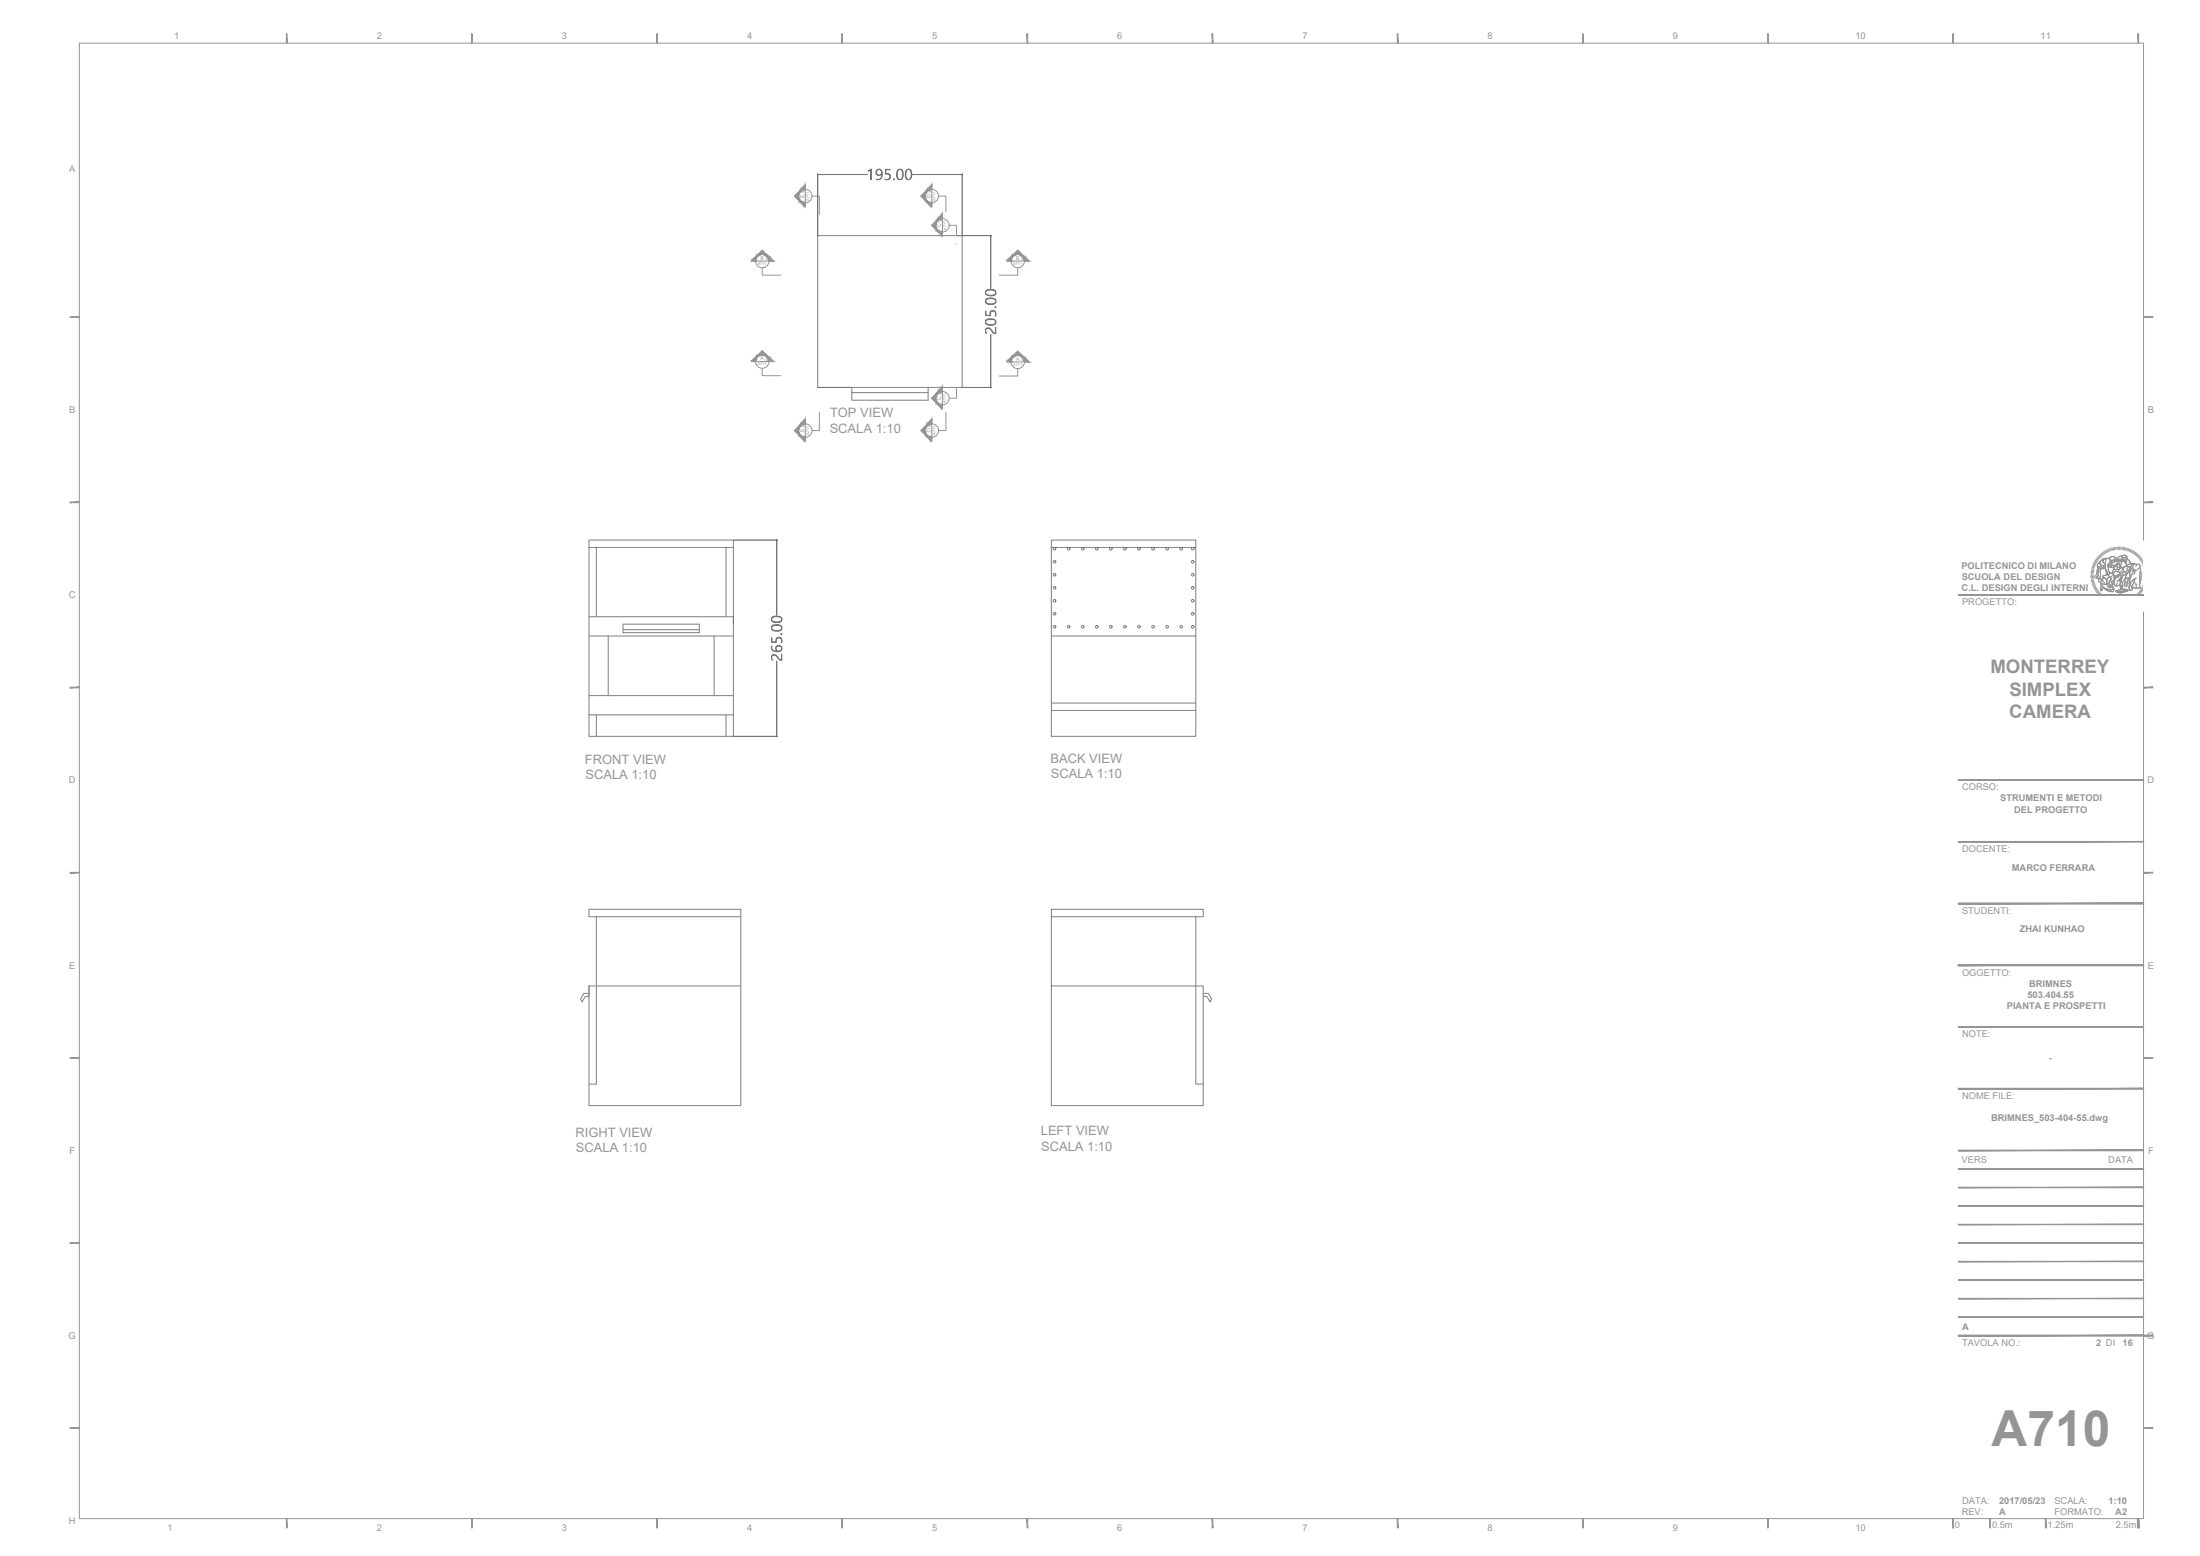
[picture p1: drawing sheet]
<svg xmlns="http://www.w3.org/2000/svg" width="594mm" height="420mm" viewBox="0 0 594 420" stroke-linecap="round" stroke-linejoin="round" font-family="sans-serif">
<!-- layer: A-ELEV-MBE -->
<g fill="none" stroke="#7f7f7f" stroke-width=".27">
<path d="M220.8 63.6h39v41h-39zM258.3 63.6h1.5M220.8 104.6h9.2v1.4h20.6M250.6 104.6v3.5h-20.6v-2.1M159 145.8h39v53h-39zM159 147.8h39M161 147.8v18.7M196 147.8v18.7M283.9 145.8h39v53h-39zM283.9 147.8h.2M284.8 147.8h-.9h39M159 166.5h39v2"/>
<path d="M159 171.7h39M164.2 171.7v16.1M168.2 168.5h20.6v2.3h-20.6zM168.2 170h20.6M192.8 171.7v16.1M283.9 171.7h39M159 193h39M159 187.8h39M161 193v5.8M196 193v5.8M283.9 189.8h39M283.9 191.8h39"/>
<path d="M161 247.5v45.2h-2M200 247.5h-41v-2h41v53h-41v-32.3M283.9 247.5h41v-2h-41v53h41v-32.3h-41M322.9 247.5v45.2h2M159 266.2v2.8h-1l-.8 1.5-.4-.8 .8-1.5h1.4M159 266.2h41M324.9 268.2h1.4l.9 1.5-.4 .8-.9-1.5h-1"/>
<circle cx="284.8" cy="151.7" r=".35"/>
<circle cx="284.8" cy="155.2" r=".35"/>
<circle cx="284.8" cy="148.2" r=".35"/>
<circle cx="284.8" cy="158.7" r=".35"/>
<circle cx="288.6" cy="148.2" r=".35"/>
<circle cx="292.4" cy="148.2" r=".35"/>
<circle cx="296.2" cy="148.2" r=".35"/>
<circle cx="300" cy="148.2" r=".35"/>
<circle cx="303.8" cy="148.2" r=".35"/>
<circle cx="307.6" cy="148.2" r=".35"/>
<circle cx="311.4" cy="148.2" r=".35"/>
<circle cx="315.2" cy="148.2" r=".35"/>
<circle cx="319" cy="148.2" r=".35"/>
<circle cx="322.1" cy="155.2" r=".35"/>
<circle cx="322.1" cy="148.2" r=".35"/>
<circle cx="322.1" cy="151.7" r=".35"/>
<circle cx="322.1" cy="158.7" r=".35"/>
<circle cx="284.8" cy="162.2" r=".35"/>
<circle cx="284.8" cy="165.7" r=".35"/>
<circle cx="284.8" cy="169.2" r=".35"/>
<circle cx="288.6" cy="169.2" r=".35"/>
<circle cx="292.4" cy="169.2" r=".35"/>
<circle cx="296.2" cy="169.2" r=".35"/>
<circle cx="300" cy="169.2" r=".35"/>
<circle cx="303.8" cy="169.2" r=".35"/>
<circle cx="307.6" cy="169.2" r=".35"/>
<circle cx="311.4" cy="169.2" r=".35"/>
<circle cx="315.2" cy="169.2" r=".35"/>
<circle cx="319" cy="169.2" r=".35"/>
<circle cx="322.1" cy="162.2" r=".35"/>
<circle cx="322.1" cy="165.7" r=".35"/>
<circle cx="322.1" cy="169.2" r=".35"/>
</g>
<!-- layer: A-ANNO-SYMB -->
<g fill="#959595" stroke="#959595" stroke-width=".27">
<path d="M248.7 53l1.1-1.1v2.2z"/>
<path d="M248.7 116.3l1.1-1.1v2.2z"/>
<path d="M274.8 94.8l1.1 1.1h-2.2z"/>
<path d="M205.8 94.7l1.1 1.1h-2.2z"/>
<path d="M274.8 67.6l1.1 1.1h-2.2z"/>
<path d="M205.8 67.6l1.1 1.1h-2.2z"/>
<path d="M214.5 53l1.1-1.1v2.2z"/>
<path d="M214.5 116.3l1.1-1.1v2.2z"/>
<path d="M251.6 60.8l1.1-1.1v2.3z"/>
<path d="M251.6 107.5l1.1-1.1v2.2z"/>
<path d="M249.8 51.9v.9zM249.8 51.8v1z"/>
<path d="M249.8 53.1v1zM249.8 53.4v.7z"/>
<path d="M249.8 51.8v.8zM249.9 51.7l-.1 .9z"/>
<path d="M249.8 53.4v.7zM249.9 53.6v.6z"/>
<path d="M250 51.6l-.1 .7zM250 51.6l-.1 .7z"/>
<path d="M249.9 53.6v.6zM250 53.9v.4z"/>
<path d="M250 51.6v.5l.2-.6zM250.2 51.5l-.2 .6z"/>
<path d="M250 53.9v.4l.2-.2zM250.2 54.1v.4l-.2-.2z"/>
<path d="M250.2 51.5v.3l.2-.5zM250.4 51.3l-.2 .5z"/>
<path d="M250.2 54.1v.4l.2-.2zM250.2 54.5l.2-.2v.3z"/>
<path d="M250.4 51.3v.3l.2-.5zM250.6 51.1v.4l-.2 .1z"/>
<path d="M250.4 54.3v.3l.2-.1zM250.4 54.6l.2-.1v.4z"/>
<path d="M250.6 51.1v.4l.2-.7zM250.8 50.8v.5l-.2 .2z"/>
<path d="M250.6 54.5v.4l.2-.3zM250.8 54.6v.5l-.2-.2z"/>
<path d="M250.8 50.8v.5l.3-.7zM251.1 50.6v.6l-.3 .1z"/>
<path d="M250.8 54.6v.5l.3-.4zM251.1 54.7v.6l-.3-.2z"/>
<path d="M251.1 50.6v.6l.2-.9zM251.3 50.3v.9h-.2z"/>
<path d="M251.1 54.7v.6l.2-.5zM251.3 54.8v.8l-.2-.3z"/>
<path d="M251.3 50.3v.9l.3-1.1zM251.6 50.1v1.1h-.3z"/>
<path d="M251.3 54.8v.8l.3-.8zM251.6 54.8v1.1l-.3-.3z"/>
<path d="M249.8 115.2v.9zM249.8 115.1v1z"/>
<path d="M249.8 116.4v1zM249.8 116.7v.7z"/>
<path d="M249.9 115l-.1 .9zM249.9 115l-.1 .9z"/>
<path d="M249.8 116.7v.7zM249.9 116.9v.6z"/>
<path d="M249.9 115v.6l.1-.7zM250 114.9l-.1 .7z"/>
<path d="M249.9 116.9v.6zM250 117.2v.4z"/>
<path d="M250 114.9v.5l.2-.6zM250.2 114.8l-.2 .6z"/>
<path d="M250 117.2v.4l.2-.2zM250.2 117.4v.4l-.2-.2z"/>
<path d="M250.2 114.8v.3l.2-.5zM250.4 114.6l-.2 .5z"/>
<path d="M250.2 117.4v.4l.2-.2zM250.2 117.8l.2-.2v.3z"/>
<path d="M250.4 114.6v.3l.2-.5zM250.6 114.4v.4l-.2 .1z"/>
<path d="M250.4 117.6v.3l.2-.1zM250.4 117.9l.2-.1v.4z"/>
<path d="M250.6 114.4v.4l.2-.7zM250.8 114.1v.5l-.2 .2z"/>
<path d="M250.6 117.8v.4l.2-.3zM250.8 117.9v.5l-.2-.2z"/>
<path d="M250.8 114.1v.5l.3-.7zM251.1 113.9v.6l-.3 .1z"/>
<path d="M250.8 117.9v.5l.3-.4zM251.1 118v.6l-.3-.2z"/>
<path d="M251.1 113.9v.6l.2-.9zM251.3 113.6v.9h-.2z"/>
<path d="M251.1 118v.6l.2-.5zM251.3 118.1v.8l-.2-.3z"/>
<path d="M251.3 113.6v.9l.3-1.1zM251.6 113.4v1.1h-.3z"/>
<path d="M251.3 118.1v.8l.3-.8zM251.6 118.1v1.1l-.3-.3z"/>
<path d="M275 95.9l1 .1zM275 95.9l1 .1z"/>
<path d="M273.7 95.9h1zM273.7 96h.7z"/>
<path d="M275.2 96h.9zM275.2 96h.9z"/>
<path d="M273.7 96h.7zM273.7 96h.5z"/>
<path d="M275.5 96l.7 .2zM275.5 96l.7 .2z"/>
<path d="M273.6 96h.6zM273.6 96l.3 .2h-.4z"/>
<path d="M275.7 96.2l.6 .1zM275.7 96.2l.6 .1z"/>
<path d="M273.5 96.2l.2 .1 .2-.1zM273.5 96.2l.2 .1h-.4z"/>
<path d="M275.9 96.3l.6 .2zM275.9 96.3l.6 .2z"/>
<path d="M273.3 96.3l.2 .2 .2-.2zM273.3 96.3l.2 .2h-.4z"/>
<path d="M276.1 96.5l.6 .2zM276.1 96.5l.6 .2h-.4z"/>
<path d="M273.1 96.5l.2 .2 .2-.2zM272.9 96.7l.2-.2 .2 .2z"/>
<path d="M276.3 96.7l.7 .2-.3-.2zM276.3 96.7l.7 .2h-.5z"/>
<path d="M272.9 96.7l.3 .2 .1-.2zM272.9 96.7l.3 .2h-.5z"/>
<path d="M276.5 96.9l.7 .3-.2-.3zM276.5 96.9l.7 .3h-.7z"/>
<path d="M272.7 96.9l.4 .3 .1-.3zM272.7 96.9l.4 .3h-.7z"/>
<path d="M276.5 97.2l1 .3-.3-.3zM276.5 97.2l1 .3h-.9z"/>
<path d="M272.4 97.2l.6 .3 .1-.3zM272.2 97.5l.2-.3 .6 .3z"/>
<path d="M276.6 97.5l1.1 .2-.2-.2zM276.6 97.5l1.1 .2h-1.1z"/>
<path d="M272.2 97.5l.8 .2v-.2zM272.2 97.5l.8 .2h-1.1z"/>
<path d="M206 95.8l1 .1zM206 95.8l1 .1z"/>
<path d="M204.7 95.8h1zM204.7 95.8l.7 .1z"/>
<path d="M206.2 95.9l.9 .1zM206.2 95.9l.9 .1z"/>
<path d="M204.7 95.9h.7zM204.6 96h.6z"/>
<path d="M206.5 96l.7 .1zM206.5 96l.7 .1z"/>
<path d="M204.6 96h.6zM204.6 96l.3 .1h-.4z"/>
<path d="M206.7 96.1l.6 .1zM206.7 96.1l.6 .1z"/>
<path d="M204.5 96.1l.2 .1 .2-.1zM204.5 96.1l.2 .1h-.4z"/>
<path d="M207 96.2l.5 .2zM207 96.2l.5 .2z"/>
<path d="M204.3 96.2l.2 .2 .2-.2zM204.3 96.2l.2 .2h-.4z"/>
<path d="M207.2 96.4l.5 .2zM207.2 96.4l.5 .2h-.4z"/>
<path d="M204.1 96.4l.2 .2 .2-.2zM204.1 96.4l.2 .2h-.4z"/>
<path d="M207.3 96.6l.7 .3-.3-.3zM207.3 96.6l.7 .3h-.5z"/>
<path d="M203.9 96.6l.3 .3 .1-.3zM203.9 96.6l.3 .3h-.5z"/>
<path d="M207.5 96.9l.7 .2-.2-.2zM207.5 96.9l.7 .2h-.6z"/>
<path d="M203.7 96.9l.4 .2 .1-.2zM203.7 96.9l.4 .2h-.6z"/>
<path d="M207.6 97.1l.9 .3-.3-.3zM207.6 97.1l.9 .3h-.9z"/>
<path d="M203.5 97.1l.5 .3 .1-.3zM203.5 97.1l.5 .3h-.8z"/>
<path d="M207.6 97.4l1.1 .2-.2-.2zM207.6 97.4l1.1 .2h-1.1z"/>
<path d="M203.2 97.4l.8 .2v-.2zM203.2 97.4l.8 .2h-1.1z"/>
<path d="M275 68.7h1zM275 68.7h1z"/>
<path d="M273.7 68.7h1zM273.7 68.7h.7z"/>
<path d="M275.2 68.7l.9 .1zM275.2 68.7l.9 .1z"/>
<path d="M273.7 68.7h.7zM273.6 68.8h.6z"/>
<path d="M275.5 68.8l.7 .1zM275.5 68.8l.7 .1z"/>
<path d="M273.6 68.8h.6zM273.6 68.8l.3 .1h-.4z"/>
<path d="M275.7 68.9l.6 .2zM275.7 68.9l.6 .2z"/>
<path d="M273.5 68.9l.2 .2 .2-.2zM273.5 68.9l.2 .2h-.4z"/>
<path d="M275.9 69.1l.6 .2zM275.9 69.1l.6 .2z"/>
<path d="M273.3 69.1l.2 .2 .2-.2zM273.3 69.1l.2 .2h-.4z"/>
<path d="M276.1 69.3l.6 .2zM276.1 69.3l.6 .2h-.4z"/>
<path d="M273.1 69.3l.2 .2 .2-.2zM272.9 69.5l.2-.2 .2 .2z"/>
<path d="M276.3 69.5l.7 .2-.3-.2zM276.3 69.5l.7 .2h-.5z"/>
<path d="M272.9 69.5l.3 .2 .1-.2zM272.9 69.5l.3 .2h-.5z"/>
<path d="M276.5 69.7l.7 .3-.2-.3zM276.5 69.7l.7 .3h-.7z"/>
<path d="M272.7 69.7l.4 .3 .1-.3zM272.7 69.7l.4 .3h-.7z"/>
<path d="M276.5 70l1 .2-.3-.2zM276.5 70l1 .2h-.9z"/>
<path d="M272.4 70l.6 .2 .1-.2zM272.2 70.2l.2-.2 .6 .2z"/>
<path d="M276.6 70.2l1.1 .3-.2-.3zM276.6 70.2l1.1 .3h-1.1z"/>
<path d="M272.2 70.2l.8 .3v-.3zM272.2 70.2l.8 .3h-1.1z"/>
<path d="M206 68.7h1zM206 68.7h1z"/>
<path d="M204.7 68.7h1zM204.7 68.7h.7z"/>
<path d="M206.2 68.7l.9 .1zM206.2 68.7l.9 .1z"/>
<path d="M204.7 68.7h.7zM204.6 68.8h.6z"/>
<path d="M206.5 68.8l.7 .1zM206.5 68.8l.7 .1z"/>
<path d="M204.6 68.8h.6zM204.6 68.8l.3 .1h-.4z"/>
<path d="M206.7 68.9l.6 .2zM206.7 68.9l.6 .2z"/>
<path d="M204.5 68.9l.2 .2 .2-.2zM204.5 68.9l.2 .2h-.4z"/>
<path d="M207 69.1l.5 .2zM207 69.1l.5 .2z"/>
<path d="M204.3 69.1l.2 .2 .2-.2zM204.3 69.1l.2 .2h-.4z"/>
<path d="M207.2 69.3l.5 .2zM207.2 69.3l.5 .2h-.4z"/>
<path d="M204.1 69.3l.2 .2 .2-.2zM204.1 69.3l.2 .2h-.4z"/>
<path d="M207.3 69.5l.7 .2-.3-.2zM207.3 69.5l.7 .2h-.5z"/>
<path d="M203.9 69.5l.3 .2 .1-.2zM203.9 69.5l.3 .2h-.5z"/>
<path d="M207.5 69.7l.7 .3-.2-.3zM207.5 69.7l.7 .3h-.6z"/>
<path d="M203.7 69.7l.4 .3 .1-.3zM203.7 69.7l.4 .3h-.6z"/>
<path d="M207.6 70l.9 .2-.3-.2zM207.6 70l.9 .2h-.9z"/>
<path d="M203.5 70l.5 .2 .1-.2zM203.5 70l.5 .2h-.8z"/>
<path d="M207.6 70.2l1.1 .3-.2-.3zM207.6 70.2l1.1 .3h-1.1z"/>
<path d="M203.2 70.2l.8 .3v-.3zM203.2 70.2l.8 .3h-1.1z"/>
<path d="M215.6 51.9v.9zM215.7 51.8l-.1 1z"/>
<path d="M215.6 53.1v1zM215.7 53.4v.7z"/>
<path d="M215.7 51.8v.8zM215.8 51.7l-.1 .9z"/>
<path d="M215.7 53.4v.7zM215.8 53.6v.6z"/>
<path d="M215.9 51.6l-.1 .7zM215.9 51.6l-.1 .7z"/>
<path d="M215.8 53.6v.6zM215.9 53.9v.4z"/>
<path d="M215.9 51.6v.5l.1-.6zM216 51.5l-.1 .6z"/>
<path d="M215.9 53.9v.4l.1-.2zM216 54.1v.4l-.1-.2z"/>
<path d="M216 51.5v.3l.2-.5zM216.2 51.3l-.2 .5z"/>
<path d="M216 54.1v.4l.2-.2zM216 54.5l.2-.2v.3z"/>
<path d="M216.2 51.3v.3l.2-.5zM216.4 51.1v.4l-.2 .1z"/>
<path d="M216.2 54.3v.3l.2-.1zM216.2 54.6l.2-.1v.4z"/>
<path d="M216.7 50.8l-.3 .3v.4zM216.7 50.8v.5l-.3 .2z"/>
<path d="M216.4 54.5v.4l.3-.3zM216.7 54.6v.5l-.3-.2z"/>
<path d="M216.9 50.6l-.2 .2v.5zM216.9 50.6v.6l-.2 .1z"/>
<path d="M216.7 54.6v.5l.2-.4zM216.9 54.7v.6l-.2-.2z"/>
<path d="M216.9 50.6v.6l.3-.9zM217.2 50.3v.9h-.3z"/>
<path d="M216.9 54.7v.6l.3-.5zM217.2 54.8v.8l-.3-.3z"/>
<path d="M217.2 50.3v.9l.3-1.1zM217.5 50.1v1.1h-.3z"/>
<path d="M217.2 54.8v.8l.3-.8zM217.5 54.8v1.1l-.3-.3z"/>
<path d="M215.6 115.2v.9zM215.7 115.1l-.1 1z"/>
<path d="M215.6 116.4v1zM215.7 116.7v.7z"/>
<path d="M215.7 115.1v.8zM215.8 115l-.1 .9z"/>
<path d="M215.7 116.7v.7zM215.8 116.9v.6z"/>
<path d="M215.8 115v.6l.1-.7zM215.9 114.9l-.1 .7z"/>
<path d="M215.8 116.9v.6zM215.9 117.2v.4z"/>
<path d="M215.9 114.9v.5l.1-.6zM216 114.8l-.1 .6z"/>
<path d="M215.9 117.2v.4l.1-.2zM216 117.4v.4l-.1-.2z"/>
<path d="M216 114.8v.3l.2-.5zM216.2 114.6l-.2 .5z"/>
<path d="M216 117.4v.4l.2-.2zM216 117.8l.2-.2v.3z"/>
<path d="M216.2 114.6v.3l.2-.5zM216.4 114.4v.4l-.2 .1z"/>
<path d="M216.2 117.6v.3l.2-.1zM216.2 117.9l.2-.1v.4z"/>
<path d="M216.7 114.1l-.3 .3v.4zM216.7 114.1v.5l-.3 .2z"/>
<path d="M216.4 117.8v.4l.3-.3zM216.7 117.9v.5l-.3-.2z"/>
<path d="M216.9 113.9l-.2 .2v.5zM216.9 113.9v.6l-.2 .1z"/>
<path d="M216.7 117.9v.5l.2-.4zM216.9 118v.6l-.2-.2z"/>
<path d="M216.9 113.9v.6l.3-.9zM217.2 113.6v.9h-.3z"/>
<path d="M216.9 118v.6l.3-.5zM217.2 118.1v.8l-.3-.3z"/>
<path d="M217.2 113.6v.9l.3-1.1zM217.5 113.4v1.1h-.3z"/>
<path d="M217.2 118.1v.8l.3-.8zM217.5 118.1v1.1l-.3-.3z"/>
<path d="M252.7 59.7v1zM252.7 59.7v1z"/>
<path d="M252.7 61v1zM252.7 61.2v.8z"/>
<path d="M252.7 59.7v.7zM252.8 59.6l-.1 .8z"/>
<path d="M252.7 61.2v.8zM252.8 61.5v.6z"/>
<path d="M252.8 59.6v.6l.1-.7zM252.9 59.5l-.1 .7z"/>
<path d="M252.8 61.5v.6zM252.9 61.7v.5z"/>
<path d="M253.1 59.3l-.2 .6zM253.1 59.3l-.2 .6z"/>
<path d="M252.9 61.7v.5l.2-.2zM253.1 62v.3l-.2-.1z"/>
<path d="M253.1 59.3v.4l.2-.5zM253.3 59.2l-.2 .5z"/>
<path d="M253.1 62v.3l.2-.1zM253.1 62.3l.2-.1v.3z"/>
<path d="M253.3 59.2v.3l.2-.5zM253.5 59v.4l-.2 .1z"/>
<path d="M253.3 62.2v.3l.2-.2zM253.3 62.5l.2-.2v.4z"/>
<path d="M253.5 59v.4l.2-.7zM253.7 58.7v.5l-.2 .2z"/>
<path d="M253.5 62.3v.4l.2-.2zM253.7 62.5v.5l-.2-.3z"/>
<path d="M253.7 58.7v.5l.3-.7zM254 58.5v.6l-.3 .1z"/>
<path d="M253.7 62.5v.5l.3-.4zM254 62.6v.6l-.3-.2z"/>
<path d="M254 58.5v.6l.2-.9zM254.2 58.2v.9h-.2z"/>
<path d="M254 62.6v.6l.2-.6zM254.2 62.6v.9l-.2-.3z"/>
<path d="M254.5 57.9l-.3 .3v.9zM254.5 57.9v1.1l-.3 .1z"/>
<path d="M254.2 62.6v.9l.3-.8zM254.5 62.7v1.1l-.3-.3z"/>
<path d="M252.7 106.4v1zM252.7 106.4v1z"/>
<path d="M252.7 107.7v.9zM252.7 107.9v.8z"/>
<path d="M252.7 106.4v.7zM252.8 106.3l-.1 .8z"/>
<path d="M252.7 107.9v.8zM252.8 108.2v.6z"/>
<path d="M252.8 106.3v.6l.1-.7zM252.9 106.2l-.1 .7z"/>
<path d="M252.8 108.2v.6zM252.9 108.4v.5z"/>
<path d="M252.9 106.2v.4l.2-.6zM253.1 106l-.2 .6z"/>
<path d="M252.9 108.4v.5l.2-.2zM253.1 108.7v.3l-.2-.1z"/>
<path d="M253.1 106v.4l.2-.6zM253.3 105.8l-.2 .6z"/>
<path d="M253.1 108.7v.3l.2-.1zM253.1 109l.2-.1v.3z"/>
<path d="M253.3 105.8v.4l.2-.6zM253.5 105.6v.4l-.2 .2z"/>
<path d="M253.3 108.9v.3l.2-.2zM253.3 109.2l.2-.2v.4z"/>
<path d="M253.7 105.4l-.2 .2v.4zM253.7 105.4v.5l-.2 .1z"/>
<path d="M253.5 109v.4l.2-.2zM253.7 109.2v.5l-.2-.3z"/>
<path d="M253.7 105.4v.5l.3-.8zM254 105.1v.7l-.3 .1z"/>
<path d="M253.7 109.2v.5l.3-.4zM254 109.3v.6l-.3-.2z"/>
<path d="M254 105.1v.7l.2-.9zM254.2 104.9v.8l-.2 .1z"/>
<path d="M254 109.3v.6l.2-.6zM254.2 109.3v.9l-.2-.3z"/>
<path d="M254.2 104.9v.8l.3-1.1zM254.5 104.6v1.1h-.3z"/>
<path d="M254.2 109.3v.9l.3-.9zM254.5 109.3v1.1l-.3-.2z"/>
</g>
<g fill="none" stroke="#959595" stroke-width=".27">
<path d="M214.5 53l3-2.9v5.8zM219.3 53h2v5M248.7 53l2.9-2.9v5.8zM253.4 53h2v4.2M205.8 72.3v2h5M205.8 67.6l2.9 2.9h-5.8zM251.6 60.8l2.9-2.9v5.9zM256.3 60.8h2v2.8M258.3 65.8h.1M274.8 67.6l2.9 2.9h-5.8zM274.8 72.3v2h-5M205.8 99.4v2h5"/>
<path d="M205.8 94.7l2.9 2.9h-5.8zM274.8 94.8l2.9 2.9h-5.8zM274.8 99.5v2h-5M214.5 116.3l3-2.9v5.8zM221.3 111.3v5h-2M248.7 116.3l2.9-2.9v5.8zM251.6 107.5l2.9-2.9v5.8zM255.4 111.3v5h-2M258.3 104.6v2.9h-2"/>
<circle cx="217.5" cy="53" r="1.82"/>
<circle cx="251.6" cy="53" r="1.82"/>
<circle cx="205.8" cy="70.5" r="1.82"/>
<circle cx="254.5" cy="60.8" r="1.82"/>
<circle cx="274.8" cy="70.5" r="1.82"/>
<circle cx="205.8" cy="97.6" r="1.82"/>
<circle cx="274.8" cy="97.7" r="1.82"/>
<circle cx="217.5" cy="116.3" r="1.82"/>
<circle cx="251.6" cy="116.3" r="1.82"/>
<circle cx="254.5" cy="107.5" r="1.82"/>
</g>
<!-- layer: G-ANNO-TTLB -->
<g fill="#959595" stroke="#959595" stroke-width=".27">
<path d="M427.3 9.1l.2 2.5v-2.5zM427.3 9.1l.2 2.5h-.2z"/>
<path d="M377.3 9.1l.2 2.5v-2.5zM377.3 9.1l.2 2.5h-.2z"/>
<path d="M477.3 9.1l.2 2.5v-2.5zM477.3 9.1l.2 2.5h-.2z"/>
<path d="M527.3 9.1l.2 2.5v-2.5zM527.3 9.1l.2 2.5h-.2z"/>
<path d="M577.3 9.1l.2 2.5v-2.5zM577.3 9.1l.2 2.5h-.2z"/>
<path d="M18.9 285.7h2.5v-.1zM18.9 285.6h2.5l-2.5 .1z"/>
<path d="M18.9 235.7h2.5v-.1zM18.9 235.6h2.5l-2.5 .1z"/>
<path d="M18.9 185.7h2.5v-.1zM18.9 185.6h2.5l-2.5 .1z"/>
<path d="M18.9 135.7h2.5v-.1zM18.9 135.6h2.5l-2.5 .1z"/>
<path d="M18.9 85.7h2.5v-.1zM18.9 85.6h2.5l-2.5 .1z"/>
<path d="M18.9 385.7h2.5v-.1zM18.9 385.6h2.5l-2.5 .1z"/>
<path d="M18.9 335.7h2.5v-.1zM18.9 335.6h2.5l-2.5 .1z"/>
<path d="M327.3 9.1l.2 2.5v-2.5zM327.3 9.1l.2 2.5h-.2z"/>
<path d="M277.3 9.1l.2 2.5v-2.5zM277.3 9.1l.2 2.5h-.2z"/>
<path d="M227.3 9.1l.2 2.5v-2.5zM227.3 9.1l.2 2.5h-.2z"/>
<path d="M177.3 9.1l.2 2.5v-2.5zM177.3 9.1l.2 2.5h-.2z"/>
<path d="M127.3 9.1l.2 2.5v-2.5zM127.3 9.1l.2 2.5h-.2z"/>
<path d="M77.3 9.1l.2 2.5v-2.5zM77.3 9.1l.2 2.5h-.2z"/>
<path d="M578.8 285.7h2.5v-.1zM578.8 285.6h2.5l-2.5 .1z"/>
<path d="M578.8 235.7h2.5v-.1zM578.8 235.6h2.5l-2.5 .1z"/>
<path d="M578.8 185.7h2.5v-.1zM578.8 185.6h2.5l-2.5 .1z"/>
<path d="M578.8 135.7h2.5v-.1zM578.8 135.6h2.5l-2.5 .1z"/>
<path d="M578.8 85.7h2.5v-.1zM578.8 85.6h2.5l-2.5 .1z"/>
<path d="M578.8 385.7h2.5v-.1zM578.8 385.6h2.5l-2.5 .1z"/>
<path d="M427.3 410.1l.2 2.5v-2.5zM427.3 410.1l.2 2.5h-.2z"/>
<path d="M377.3 410.1l.2 2.5v-2.5zM377.3 410.1l.2 2.5h-.2z"/>
<path d="M477.3 410.1l.2 2.5v-2.5zM477.3 410.1l.2 2.5h-.2z"/>
<path d="M527.3 410.1l.2 2.5v-2.5zM527.3 410.1l.2 2.5h-.2z"/>
<path d="M577.3 410.1l.2 2.5v-2.5zM577.3 410.1l.2 2.5h-.2z"/>
<path d="M327.3 410.1l.2 2.5v-2.5zM327.3 410.1l.2 2.5h-.2z"/>
<path d="M277.3 410.1l.2 2.5v-2.5zM277.3 410.1l.2 2.5h-.2z"/>
<path d="M227.3 410.1l.2 2.5v-2.5zM227.3 410.1l.2 2.5h-.2z"/>
<path d="M177.3 410.1l.2 2.5v-2.5zM177.3 410.1l.2 2.5h-.2z"/>
<path d="M127.3 410.1l.2 2.5v-2.5zM127.3 410.1l.2 2.5h-.2z"/>
<path d="M77.3 410.1l.2 2.5v-2.5zM77.3 410.1l.2 2.5h-.2z"/>
<path d="M527.3 410.1v2.5h.2zM527.3 410.1h.2v2.5z"/>
<path d="M537.3 410.1l.2 2.5v-2.5zM537.3 410.1l.2 2.5h-.2z"/>
<path d="M552.3 410.1l.2 2.5v-2.5zM552.3 410.1l.2 2.5h-.2z"/>
<path d="M577.2 410.1l.5 2.5v-2.5zM577.2 410.1l.5 2.5h-.5z"/>
<path d="M578.8 360.7h2.5v-.1zM578.8 360.6h2.5l-2.5 .1z"/>
<path d="M528.8 360.6v.1l50-.1zM528.8 360.7l50-.1v.1z"/>
<path d="M528.8 360.6v.1l50-.1zM528.8 360.7l50-.1v.1z"/>
<path d="M528.8 355.6h50zM528.8 355.7l50-.1z"/>
<path d="M528.8 350.6h50zM528.8 350.7l50-.1z"/>
<path d="M528.8 345.6h50zM528.8 345.7l50-.1z"/>
<path d="M528.8 340.6h50zM528.8 340.7l50-.1z"/>
<path d="M528.8 335.6h50zM528.8 335.7l50-.1z"/>
<path d="M528.8 330.6h50zM528.8 330.7l50-.1z"/>
<path d="M528.8 325.6h50zM528.8 325.7l50-.1z"/>
<path d="M528.8 320.6h50zM528.8 320.7l50-.1z"/>
<path d="M528.8 227.4h50v-.2zM528.8 227.2h50l-50 .2z"/>
<path d="M528.8 244.1h50v-.2zM528.8 243.9h50l-50 .2z"/>
<path d="M528.8 243.9v.2l50-.2zM528.8 244.1l50-.2v.2z"/>
<path d="M528.8 260.6v.1l50-.1zM528.8 260.7l50-.1v.1z"/>
<path d="M528.8 160.7h50v-.1zM528.8 160.6h50l-50 .1z"/>
<path d="M528.8 260.6v.1l50-.1zM528.8 260.7l50-.1v.1z"/>
<path d="M528.8 277.2v.2l50-.2zM528.8 277.4l50-.2v.2z"/>
<path d="M528.8 260.6v.1l50-.1zM528.8 260.7l50-.1v.1z"/>
<path d="M528.8 260.6v.1l50-.1zM528.8 260.7l50-.1v.1z"/>
<path d="M528.8 210.7h50v-.1zM528.8 210.6h50l-50 .1z"/>
<path d="M528.8 293.9v.2l50-.2zM528.8 294.1l50-.2v.2z"/>
<path d="M528.8 293.9v.2l50-.2zM528.8 294.1l50-.2v.2z"/>
<path d="M528.8 315.6h50zM528.8 315.7l50-.1z"/>
<path d="M528.8 310.6v.1l50-.1zM528.8 310.7l50-.1v.1z"/>
<path d="M578.8 360.7h2.5v-.1zM578.8 360.6h2.5l-2.5 .1z"/>
</g>
<path d="M21.4 11.6h557.4v398.5h-557.4z" fill="none" stroke="#959595" stroke-width=".27"/>
<!-- layer: G-ANNO-LOGO -->
<g fill="none" stroke="#959595" stroke-width=".27">
<path d="M564.6 155.3h.7M564.6 155h.7M564.6 154.6l.7 .1M564.7 154.3l.6 .1M564.7 153.9l.7 .1M564.8 153.6l.7 .1M564.9 153.2l.6 .2M565 152.9l.6 .2M565.1 152.5l.7 .3M565.3 152.2l.6 .3M565.3 155.6l-.7 .1M565.3 156h-.7"/>
<path d="M565.3 156.3l-.6 .1M565.4 156.6l-.7 .1M565.4 151.9l.6 .3M565.5 156.9l-.7 .2M565.5 157.3l-.6 .1M565.6 151.6l.6 .3M565.6 157.6l-.6 .2M565.7 157.9l-.6 .2M565.8 151.3l.6 .3M565.9 158.2l-.6 .2M566 151l.5 .3M566 158.5l-.6 .3"/>
<path d="M566.2 158.7l-.6 .4M566.2 150.7l.5 .4M566.3 159l-.6 .4M566.4 150.4l.5 .4M566.5 153h.7a.82 .82 0 0 0 1.2-.1l.1 .5a2.26 2.26 0 0 1-2-.2zM566.5 152.9l.1 .5M566.5 159.3l-.6 .4M566.6 150.1l.5 .5M566.7 153.5l-.6 2.3a.22 .22 0 0 0-.1 .3 .22 .22 0 0 0 .3 .1M566.7 159.6l-.5 .4M566.9 151.9l.2-.2v.5l.2 .3 1 .4a.79 .79 0 0 1-1.1 .1l-.4 .1a.54 .54 0 0 1-.5-.5 .54 .54 0 0 1 .4-.6zM566.9 149.9l.5 .5"/>
<path d="M566.9 159.8l-.5 .5M566.9 153.5l.5 .1-.2 .4-.1 2.3-.8-.2 .2-.5a2.76 2.76 0 0 1 .4-2.1zM566.9 153.5l-.3 .6v1.5l-.3 .6 .8 .2M567.1 151.7l-.5 .5a.47 .47 0 0 0-.3 .5 .47 .47 0 0 0 .5 .4l.4-.1a.84 .84 0 0 0 1.2-.1M567.2 149.6l.4 .5M567.2 157.1a.74 .74 0 0 0 .8 .6l1-.1M567.2 151.5l.6-.6 1.3-.1a.99 .99 0 0 0-1.2 1l.6 .3-.1 .8-1.2-.4-.1-.3zM567.3 157.4a1.61 1.61 0 0 0 1.7 .2l.1 .5 .3 .3-.1 .2 .3-.2 .2 .4-.1-.6 .3 .4-.2-.4 .4 .1-.8-.7 .3-.7 .4 .1 .5 1.6a.77 .77 0 0 1-1.1 .7l-1.6-.8-.5-.5zM567.3 157.4l.1 .6 .7 .7 2 .8M567.4 153.6l1.1-.1 .6 1.2v.4l-.5 .2a.55 .55 0 0 0-.8 .7l.1 .2a.42 .42 0 0 1-.4 .3 .42 .42 0 0 1-.4-.5l.1-2zM567.4 153.6l-.3 .6 .1 2.1M567.4 149.4l.5 .5"/>
<path d="M567.5 158.1l-.3 1 .2 .4 .3-.2a.33 .33 0 0 1 0-.5 .33 .33 0 0 1 .5 .1l1.3 .7a.88 .88 0 0 0 1.3-.2l-.2-.7M567.5 158.1l.7 .6 1.2 .5a.84 .84 0 0 0 1.1-.2l.2-.3a.66 .66 0 0 1 0 1 .66 .66 0 0 1-1 0l-1.1-.4a.61 .61 0 0 0-.5-.5 .61 .61 0 0 0-.6 .4l.2 .1-.3 .2-.2-.5zM567.7 156.6l-.3-.2a.45 .45 0 0 0-.7 .1 .45 .45 0 0 0 .3 .7l.2-.2a.51 .51 0 0 1 .9 .2l.2 .2M567.7 149.2l.4 .5M567.9 156.2l.4-.2 .4 .4a.46 .46 0 0 1 .2 .7l.1 .5a1.5 1.5 0 0 1-1.7-.2l-.2-.3 .7-.3-.1-.2zM567.9 155.5l1.2-.4 .3 .2 .1-.4 .5-.1 .6 .2 .5 .6a.78 .78 0 0 1-.4 1.1l-.2 .2a.37 .37 0 0 1-.5 .2 .37 .37 0 0 1-.1-.5 .43 .43 0 0 0 0-.7 .43 .43 0 0 0-.7 .2l-.2 .5-.7-.6a.29 .29 0 0 1-.5-.1 .29 .29 0 0 1 .1-.4zM568 149l.4 .5M568.1 151.1l.9-.3a.73 .73 0 0 1 .9 .6 .73 .73 0 0 1-.6 .8l-.2 .6 .1 .3a1.46 1.46 0 0 0 .6 1.5l.2 .2-.4 .1-.3 .4a.55 .55 0 0 1-.3-.8l-.5-1v-1.3a.62 .62 0 0 1-.6-.4 .62 .62 0 0 1 .2-.7zM568.2 155.9l.8 .7M568.3 156a.61 .61 0 0 0-.5 .8M568.3 148.8l.3 .6M568.5 153.5l-2-.1-.4 1.6-.5 .7 .3 .3"/>
<path d="M568.6 148.6l.3 .6M568.6 153.9l.3 1.3M568.9 151.1l-.4 .8-.1 1.1 .6 1.5a.55 .55 0 0 0 .3 .8l.2-.4 .5-.2a1.03 1.03 0 0 1-.7-1.4l-.2-.5 .2-.5a.79 .79 0 0 0 .5-1 .79 .79 0 0 0-.9-.5l-1.1 .1-.7 .7 .1 .9 1.1 .4M568.9 148.4l.3 .7M569 155.2l-.4 .1a.55 .55 0 0 0-.8 .7l.2 .1M569.1 150.8a1 1 0 0 0-1.2 1l.5 .3M569.3 148.3l.2 .6M569.3 156a.41 .41 0 0 1 .6-.1 .41 .41 0 0 1 0 .7l-.5 1 .8 .7-.4-.1 .2 .4-.3-.4 .1 .6-.2-.4-.3 .2 .1-.3-.4-.5v-1.1zM569.4 155.9a.42 .42 0 0 1 .6 0 .42 .42 0 0 1-.1 .7l-.5 1 .8 .7-.4-.1 .2 .4-.3-.4 .1 .6-.2-.4-.3 .2 .1-.2-.4-.6v-1.2zM569.4 152.6l.6-.2a.21 .21 0 0 1 .2-.1 .21 .21 0 0 1 .2 .3 .21 .21 0 0 1-.3 .1l.1 .5a.59 .59 0 0 1-.8-.6zM569.4 152.1l.9-.4-.1 .6-1.1 .5zM569.4 152.6a.58 .58 0 0 0 .8 .6"/>
<path d="M569.5 150.8l.8-.5 1.1 .4a.25 .25 0 0 1 .1 .4 .25 .25 0 0 1-.4-.1l-.1-.1-.6 .4-.6-.1M569.6 148.2l.2 .6M569.7 150.6l1.1-.3 .5 .2 .3 .5-.2 .2-.4-.3-.5 .5-.7-.2a.31 .31 0 0 1-.3-.3 .31 .31 0 0 1 .2-.3zM569.8 151.2l.7 .2 .5-.5 .3 .2-.2 .6-.4 .2-.4-.2-.6 .1zM569.9 148l.2 .7M570 154.8l.7 .2 .4 .6v.7l-.4 .4M570.1 157.1l.5 1.5a.75 .75 0 0 1-1 .7M570.2 152.6l.8 .1-.3 .1 .1 .1a.38 .38 0 0 1-.3 .4 .38 .38 0 0 1-.5-.2zM570.2 152.4l.2 .2M570.2 152.1v.2l-1.1 .5M570.2 155.6l-.7 .2M570.3 147.9l.1 .7"/>
<path d="M570.3 151.7l-.3 .6M570.4 155.3l.8 .4M570.5 152.6a.33 .33 0 0 0-.4 .4 .33 .33 0 0 0 .4 .3 .33 .33 0 0 0 .2-.5l.3-.1-.6 .1M570.6 155.8a.7 .7 0 0 1 .1 .9 .7 .7 0 0 1-.9 .2M570.6 155v-.3l.6-.4h.6l.4 .2 .1 .3a.26 .26 0 0 1 .1 .4 .26 .26 0 0 1-.4 0l-.9 .4 .6 .4 .4-.3 .1-.4a.26 .26 0 0 0 .3-.2 .26 .26 0 0 0-.2-.3l-.1-.3-.5-.2h-.5l-.6 .7-.1-.1 .2-1.1 .2-.2 .3 .2h1.1l.5-.4-.1-.3 .7 .2v1.1a.58 .58 0 0 0 0 .9l-.4 .6-.4 .1-.2 .6h-.3l.3 .2h.2v.4l.2-.3-.1 .3a.9 .9 0 0 1-.8 1l-.5 .1-.8-.7 .3-.6 .2-1.1M570.6 147.9l.2 .6M570.6 154.7l.6-.5 .6 .1 .5 .4a.32 .32 0 0 1 .2 .5 .32 .32 0 0 1-.5 0l-.3 .2a.51 .51 0 0 1-.6 .3 .51 .51 0 0 1-.4-.5zM570.6 157.6l.8 .7M570.8 151.7h.1M570.9 151.3l.2 .1M570.9 153.6a1.27 1.27 0 0 0-.4 1.3M570.9 157l.1 .9"/>
<path d="M571 147.8l.1 .7M571 151.3v.1M571 155.6l1.2-.4-.1 .5-.5 .3-.5-.2zM571.1 156.4l-.3 1-.4 .4M571.3 151.5l.9-.2a.29 .29 0 0 1 .1 .5 .29 .29 0 0 1-.5 0zM571.3 147.7l.1 .7M571.3 151.1l-.2 .6-.3 .2-.5-.2-.5 .2M571.4 159.5l2-.5 1.2 .3-2.1 .6zM571.4 159.5l1.1 .4v.3l-1.1-.4zM571.5 152.2h.8l.5 1a.22 .22 0 0 1-.1 .3 .22 .22 0 0 1-.3-.1 .22 .22 0 0 1 .1-.3l-.3-.8a.42 .42 0 0 0-.6 .1 .42 .42 0 0 0 .1 .6l.1 .7-.5 .1a.53 .53 0 0 1-.2-.9zM571.7 152.3l.6 .1 .2 .7a.55 .55 0 0 1-.1 .6 .55 .55 0 0 1-.6 .1l-.3-1.2zM571.7 147.7v.7"/>
<path d="M571.7 151.3l.1-.3a.55 .55 0 0 1 .8 .5l-.3 .1M571.8 155.8h.1M571.8 156.7l-.4 1.6 1.1-.3M571.8 151.1v-.1a.53 .53 0 0 1 .8 .5l-.3 .1-.1-.3h-.5zM571.8 155.4l.2 .1M571.9 155.7h.1M571.9 155.5h.1M572 152.5h.1M572 152.5l-.2 .1M572 147.7v.7M572.1 151.4l-.3-.1-.5 .2 .5 .3a.29 .29 0 0 0 .5-.1 .29 .29 0 0 0-.2-.4l.1 .2M572.1 156.5l.3 .1 .2-.6 .4-.1-.4 1.3v-.4h-.3z"/>
<path d="M572.1 153.8v.7M572.2 155.2l-.2 .5a.42 .42 0 0 1-.4 .2 .42 .42 0 0 1-.4-.2M572.2 152.3l.3 .3-.2 .1M572.4 152.5l-.2-.2a.42 .42 0 0 0-.6 .1 .42 .42 0 0 0 .1 .6 .46 .46 0 0 1 .1 .7 .46 .46 0 0 1-.7 0 .46 .46 0 0 1 0-.7l.4-.8 .6-.1 .5 .5 .2 .8-.3 .1-.1-.3M572.4 147.7v.7M572.4 152.8l-.1 .1M572.5 152.6a.41 .41 0 0 1-.1 .6 .41 .41 0 0 1-.6 0v-.1M572.5 153.5l-.3 .2-.4 .1M572.5 159.9l2.1-.6v.3l-2.1 .6zM572.5 159.9v.3M572.6 151.5a.56 .56 0 0 1 .2 .9l-.2 .3M572.6 156h.1"/>
<path d="M572.6 156.6v.6l.2-.3M572.7 151.1l.1 .4M572.7 153.1l-.1-.5 .3-.5-.1-.6h-.2l-.4-.5a.44 .44 0 0 1-.2-.6 .44 .44 0 0 1 .6-.2 .27 .27 0 0 1 .4-.1 .27 .27 0 0 1-.1 .5l.1 1.1 .1-.1 .1-.4a.41 .41 0 0 0 .3 .3 .41 .41 0 0 0 .4-.1v.6v.1l.2-.2v.3a.33 .33 0 0 1 .3 .4 .33 .33 0 0 1-.3 .2l-.7 .5M572.7 147.7v.7M572.8 156.4l-.1 .2-.1-.2M572.8 154.1l-.1 1.3M572.8 153.3l.5 .2M572.9 158.1l.2-.1 .1 1.1-.3-.6-.3 .7zM572.9 155.3l-.3 .2v.6M573 155.9l-.4 .1-.2 .6h-.3l.2 .2h.3M573.1 154.1l-.5 .9M573.1 147.7l-.1 .7"/>
<path d="M573.1 150.2h-.5a.61 .61 0 0 0-.6 .7M573.2 151.2a.39 .39 0 0 0 .3 .3 .39 .39 0 0 0 .4-.1M573.2 150.1l.5-.2a1.09 1.09 0 0 1 .5 1.6l-.3 .6v-.7l.3-.5-.2-.5-.6 .2-.3 1-.1 .1-.2-.8zM573.2 150.1l.5-.2a1.09 1.09 0 0 1 .5 1.6l-.3 .6v-.7l.3-.5-.2-.5-.6 .2-.3 1-.1 .1-.1-.9zM573.4 153.2l.6-.3 .7 .1a.5 .5 0 0 1 .6 .2 .5 .5 0 0 1 0 .6l-.8 .9h-.5l-.6-.6zM573.4 150.9l.2 .1M573.4 155.2l.8-.1-.5 1.4a1.71 1.71 0 0 0-.6 1.7l-.2-.1-.3 .6-.1-.9zM573.4 155.3l-.9 2.5 .2 .9 .4-.7 .2 1.4-.4-.9-.4 1.1 .2-.9M573.4 150.6l.6-.2 .2 .5-.3 .5a.46 .46 0 0 1-.6-.1 .46 .46 0 0 1 .1-.7zM573.5 151.3l.1 .1M573.5 154.3l-.1 .1a.56 .56 0 0 0 0 .8l.9-.1 .4-.6M573.5 147.8l-.2 .7"/>
<path d="M573.5 151h.1M573.5 151.2l.1 .1M573.8 147.8l-.1 .7M573.8 151.1h.2M573.9 151.1v.1M573.9 156.2l.8-.1-.6 1.7a.36 .36 0 0 1 .2 .5 .36 .36 0 0 1-.6 0l-.1-.2zM574.1 151.9l.4 .7M574.1 154.4h.1M574.2 147.9l-.2 .7M574.2 152.8l.9-.5 .9-.1-.6 1zM574.2 155.1l-.6 1.6a1.52 1.52 0 0 0-.5 1.5M574.3 154.3l-.3 .1"/>
<path d="M574.3 150.9l.7 .5 .5 .8-1 .4-.2-.2-.2-.5zM574.3 150.9l.7 .5 .3 .5M574.3 154.6v.1M574.5 148l-.2 .7M574.6 159.3v.3l-2.1 .6-1.1-.4v-.3l1.1 .4 2.1-.6a6.2 6.2 0 0 0-3.2 .2M574.7 156.1l-.6 1.7a.38 .38 0 0 1 .1 .6 .38 .38 0 0 1-.6-.1l.2-2.1M574.8 148.1l-.2 .7M574.9 154.3h.3l-.1 1.8-1.2 .1 .3-1.1zM574.9 154l-.1 .4M574.9 153a.49 .49 0 0 1 .5 .5 .49 .49 0 0 1-.4 .5l-.6 .7h-.4l-.3-.3a.75 .75 0 0 1 0-1.2l.4-.2 .5 .1-.2 1 .4-.2 .3-.4-.2-.5-.8-.2-.7 .4-.1 .6M574.9 151.8l.6 .4M575.1 156.1l-1.2 .1"/>
<path d="M575.1 157.4l-.1 .3 .2 .2M575.2 148.3l-.3 .6M575.2 154.3v1.2l-.3 1a1.77 1.77 0 0 0-.2 1.7l.3 .5M575.4 157.2l1.1-1-.2 .8-.7 1.3v.5a.34 .34 0 0 1 .1 .5 .34 .34 0 0 1-.5 0 .32 .32 0 0 1-.3-.2 .32 .32 0 0 1 .1-.4zM575.4 153.2a1.01 1.01 0 0 1 1-.9l.7 .1a.54 .54 0 0 1 .7 .1 .54 .54 0 0 1-.1 .8l-.4 .3a1.08 1.08 0 0 1-1 .5 1.08 1.08 0 0 1-.9-.7M575.5 155v.5M575.5 148.4l-.3 .6M575.8 148.6l-.3 .6M575.9 154.1l-.9 .1M575.9 158.4l.6 .4M576.1 148.7l-.3 .6M576.1 152.2l-1.2 .2-.7 .4"/>
<path d="M576.3 157.2l.8 .8M576.4 154.1a6.7 6.7 0 0 0-1.4 3.5l1.4-1.4 .6-.1M576.4 152.3a.91 .91 0 0 0-.5 1 .91 .91 0 0 0 .9 .7M576.4 152.3l.6 .1a.57 .57 0 0 1 .7 .1 .57 .57 0 0 1 .1 .7l.3 1.6v1.4a2.74 2.74 0 0 0-.1 2.5l-2 .1a.34 .34 0 0 1-.5-.2 .34 .34 0 0 1 .2-.5l.6-1.1 .2-.8-1.5 1.3a5.7 5.7 0 0 1 1.5-3.4l.3-.1a.92 .92 0 0 1-.9-.7 .92 .92 0 0 1 .5-1zM576.4 148.9l-.3 .6M576.5 156.2l-.2 .8-.7 1.4v.4a.38 .38 0 0 1-.1 .5 .38 .38 0 0 1-.5-.1 .38 .38 0 0 1 0-.5l.4-1.5M576.6 154.1l-.3 1.1M576.7 157.6a1.02 1.02 0 0 0 .7 1.2M576.7 149.1l-.4 .6M577 152.7l-.3 .3M577 149.3l-.4 .6M577.3 149.6l-.5 .5"/>
<path d="M577.5 160l.5 .4M577.6 149.8l-.5 .5M577.7 159.7l.5 .4M577.8 154.3v3.3M577.8 150.1l-.5 .4M577.8 153.2l.4 1.8-.2 1.7a1.93 1.93 0 0 0 .1 2h-2.4M577.9 159.5l.5 .3M578 150.3l-.5 .5M578.1 159.2l.6 .4M578.3 158.9l.5 .4M578.3 150.6l-.6 .4M578.4 158.6l.6 .3"/>
<path d="M578.5 150.9l-.6 .4M578.6 158.3l.6 .3M578.7 151.2l-.6 .4M578.7 158l.6 .3M578.8 157.7l.7 .3M578.9 151.5l-.6 .3M578.9 157.4l.7 .2M579 157.1l.7 .2M579 151.8l-.6 .3M579.1 156.8l.7 .1M579.1 156.5l.7 .1M579.2 156.2h.7"/>
<path d="M579.2 152.1l-.6 .3M579.2 155.8l.7 .1M579.2 155.6h.7M579.3 152.4l-.6 .3M579.5 152.8l-.7 .2M579.6 153.1l-.7 .2M579.7 153.5l-.7 .1M579.8 153.8l-.7 .1M579.8 154.2l-.6 .1M579.9 154.5l-.7 .1M579.9 154.9h-.7M579.9 155.2h-.7"/>
<path d="M567.1 160.1l-.5 .4M567.3 160.3l-.4 .5M567.6 160.5l-.5 .5M567.8 160.7l-.4 .6M568.1 160.9l-.4 .6M568.3 161.1l-.3 .6M568.6 161.3l-.3 .6M568.9 161.5l-.3 .6M569.2 161.6l-.3 .6M569.5 161.7l-.3 .7M569.8 161.9l-.3 .6M570.1 162l-.2 .6"/>
<path d="M570.4 162.1l-.2 .6M570.7 162.2l-.1 .6M571 162.2l-.1 .7M571.4 162.3l-.1 .6M571.7 162.3l-.1 .7M572 162.3v.7M572.3 162.3v.7M572.7 162.3v.7M573 162.3l.1 .7M573.3 162.2l.1 .7M573.6 162.2l.2 .7M573.9 162.1l.2 .7"/>
<path d="M574.3 162l.1 .7M574.6 161.9l.2 .7M574.9 161.8l.2 .6M575.2 161.7l.3 .6M575.5 161.5l.3 .7M575.7 161.4l.4 .6M576 161.2l.4 .6M576.3 161l.4 .6M576.6 160.8l.4 .6M576.8 160.6l.4 .6M577 160.4l.5 .5M577.3 160.2l.5 .5"/>
</g>
<!-- layer: G-ANNO-TTLB -->
<g fill="#fff" stroke="#fff" stroke-width=".27">
<path d="M553.8 160.6l30.8 4.4-5.8-4.4zM553.8 160.6l30.8 4.4h-30.8z"/>
<path d="M578.8 146.1h5.8l-5.8 14.5zM584.6 146.1l-5.8 14.5 5.8 4.4z"/>
</g>
<path d="M553.8 160.6h25v-14.5h5.8v18.9h-30.8z" fill="none" stroke="#fff" stroke-width=".27"/>
<!-- layer: A-ANNO-DIMS -->
<path d="M220.8 47v16.6M220.8 47.1h13.4M246.4 47.1h13.4M259.8 47v16.6" fill="none" stroke="#4c4c4c" stroke-width=".27"/>
<!-- layer: 0 -->
<g fill="#4c4c4c" stroke="#4c4c4c" stroke-width=".27">
<path d="M220.9 47l-.2 .2zM220.9 47l-.2 .2z"/>
<path d="M259.7 47.2l.2-.2zM259.9 47l-.2 .2z"/>
</g>
<!-- layer: A-ANNO-DIMS -->
<g fill="#4c4c4c">
<path d="M234.3 46l1.1-.5v3.1h-.4v-2.6l-.7 .4z"/>
<path d="M239.1 45.6h1.3v.3h-1l-.1 .9 .9 .1 .4 .6-.2 .8-.6 .3-.9-.1v-.4l.9 .2 .4-.5-.3-.6-1-.1z"/>
<path d="M236.7 45.8l.5-.2h.6l.3 .4 .2 .5-.2 1.5-.8 .6h-.7v-.4l.6 .1 .4-.1 .4-1.1-.6 .4-.7-.3-.3-.7zM236.8 46.5a.61 .61 0 0 0 1.2 0 .61 .61 0 0 0-1.2 0z"/>
<path d="M242.4 45.8l.8-.2 .6 .5 .2 1.6-.6 .9h-.7l-.5-.5-.2-1.3zM242.7 46l-.3 .7 .1 1.1 .2 .4 .4 .1 .5-.6-.1-1.3-.3-.5z"/>
<path d="M244.7 45.8l.9-.2 .6 .6 .1 1.5-.3 .6-.4 .3-.7-.1-.5-.6v-1.2zM245.1 46l-.3 .6v1.1l.2 .6h.4l.5-.6v-1.1l-.3-.7z"/>
<circle cx="241.4" cy="48.4" r=".25"/>
</g>
<path d="M259.9 63.6h7.8M267.5 63.6v14.3M267.5 90.3v14.3M259.9 104.6h7.8" fill="none" stroke="#4c4c4c" stroke-width=".27"/>
<!-- layer: 0 -->
<g fill="#4c4c4c" stroke="#4c4c4c" stroke-width=".27">
<path d="M267.4 63.5l.2 .2zM267.4 63.5l.2 .2z"/>
<path d="M267.4 104.5l.2 .2zM267.4 104.5l.2 .2z"/>
</g>
<!-- layer: A-ANNO-DIMS -->
<g fill="#4c4c4c">
<path d="M266.2 88.6l.5-.2 .5 .1 1.1 1.2 .4 .1v-1.5h.3v1.9l-.8-.2-.8-.9-.5-.3-.6 .3v.5l.3 .5h-.3l-.3-.6z"/>
<path d="M266 83.9h.3v1.1h.9l.3-1 .5-.3 .5 .1 .5 .7v.9l-.5 .1 .2-.9-.5-.5-.6 .3-.1 1-1.5-.1z"/>
<path d="M266.2 86.3l.9-.3 1.2 .1 .7 .5v.7l-.9 .6-1.5-.1-.6-.7zM266.4 86.6v.6l.5 .3h1.3l.5-.5-.1-.4-.5-.2h-1.1z"/>
<path d="M266.2 80.7l.9-.3 1.4 .1 .5 .5v.7l-.3 .4-.6 .2-1.5-.1-.6-.7zM266.4 81v.6l.5 .3h1.3l.5-.5v-.3l-.6-.3h-1z"/>
<path d="M266.2 78.4l1-.4 1.2 .2 .6 .5v.7l-.8 .6-1.5-.1-.7-.6zM266.4 78.7v.6l.6 .3 1.2-.1 .5-.4-.1-.4-.6-.3-1.1 .1z"/>
<circle cx="268.8" cy="83" r=".25"/>
</g>
<path d="M198.1 145.8h11.8M209.8 145.8v20.4M209.8 178.5v20.3M198.1 198.8h11.8" fill="none" stroke="#4c4c4c" stroke-width=".27"/>
<!-- layer: 0 -->
<g fill="#4c4c4c" stroke="#4c4c4c" stroke-width=".27">
<path d="M209.7 145.8l.2 .1zM209.7 145.8l.2 .1z"/>
<path d="M209.7 198.7l.2 .2zM209.7 198.8l.2 .1z"/>
</g>
<!-- layer: A-ANNO-DIMS -->
<g fill="#4c4c4c">
<path d="M208.4 176.8l.5-.2 .5 .1 1.1 1.2 .4 .1v-1.5h.3v1.9l-.8-.2-.8-1-.5-.2-.5 .3-.1 .5 .4 .5h-.4l-.3-.7z"/>
<path d="M208.2 172.1h.4v1.1l.8 .1 .1-.8 .2-.4 .5-.1 .6 .1 .4 .6v.9l-.4 .1 .1-.9-.5-.4-.6 .3-.1 .9-1.5-.1z"/>
<path d="M208.3 174.4h.3l-.1 .6 .2 .4 1.1 .3-.4-.4v-.7l.4-.4h.9l.5 .6v.7l-.8 .6-1.4-.1-.7-.7zM209.7 175.1a.63 .63 0 0 0 1.2 0 .63 .63 0 0 0-1.2 0z"/>
<path d="M208.4 168.9l1-.3 1.2 .1 .6 .5v.7l-.8 .6-1.5-.1-.7-.5v-.6zM208.6 169.3v.6l.7 .2h1.2l.5-.5-.2-.4-.5-.2h-1.1z"/>
<path d="M208.4 166.6l.9-.3 1.3 .1 .6 .4v.8l-.8 .6-1.6-.1-.6-.7zM208.6 166.9v.6l.6 .3h1.2l.6-.5-.2-.4-.5-.2h-1.1z"/>
<circle cx="211" cy="171.2" r=".25"/>
</g>
<text font-size="13.4" fill="#959595" x="537.8" y="390.4">A710</text>
<g font-size="5" fill="#959595">
<text x="537.5" y="181.8">MONTERREY</text>
<text x="542.6" y="187.9">SIMPLEX</text>
<text x="542.6" y="194">CAMERA</text>
</g>
<g font-size="3.5" fill="#959595">
<text x="224.1" y="112.7">TOP VIEW</text>
<text x="224" y="116.9">SCALA 1:10</text>
<text x="158" y="206.2">FRONT VIEW</text>
<text x="283.7" y="206">BACK VIEW</text>
<text x="158.1" y="210.4">SCALA 1:10</text>
<text x="283.7" y="210.2">SCALA 1:10</text>
<text x="155.4" y="306.9">RIGHT VIEW</text>
<text x="155.5" y="311.1">SCALA 1:10</text>
<text x="281.1" y="306.5">LEFT VIEW</text>
<text x="281.2" y="310.7">SCALA 1:10</text>
</g>
<g font-size="2.5" fill="#959595">
<text x="47.1" y="10.5">1</text>
<text x="101.7" y="10.5">2</text>
<text x="151.7" y="10.5">3</text>
<text x="201.7" y="10.5">4</text>
<text x="251.7" y="10.5">5</text>
<text x="301.7" y="10.5">6</text>
<text x="351.7" y="10.5">7</text>
<text x="401.7" y="10.5">8</text>
<text x="451.7" y="10.5">9</text>
<text x="501" y="10.5">10</text>
<text x="551" y="10.5">11</text>
<text x="18.7" y="46.6">A</text>
<text x="18.7" y="111.5">B</text>
<text x="580" y="111.5">B</text>
<text x="529.6" y="153.6">POLITECNICO DI MILANO</text>
<text x="18.6" y="161.5">C</text>
<text x="529.7" y="159.6">C.L. DESIGN DEGLI INTERNI</text>
<text x="529.7" y="156.6">SCUOLA DEL DESIGN</text>
<text x="529.8" y="163.4">PROGETTO:</text>
<text x="18.6" y="211.5">D</text>
<text x="529.8" y="213.4">CORSO:</text>
<text x="579.9" y="211.5">D</text>
<text x="540.1" y="216.4">STRUMENTI E METODI</text>
<text x="543.9" y="219.4">DEL PROGETTO</text>
<text x="529.8" y="230.1">DOCENTE:</text>
<text x="543.3" y="235.3">MARCO FERRARA</text>
<text x="529.8" y="246.8">STUDENTI:</text>
<text x="545.4" y="251.7">ZHAI KUNHAO</text>
<text x="18.7" y="261.5">E</text>
<text x="529.8" y="263.4">OGGETTO:</text>
<text x="580" y="261.5">E</text>
<text x="547.5" y="269.4">503.404.55</text>
<text x="547.9" y="266.4">BRIMNES</text>
<text x="541.9" y="272.4">PIANTA E PROSPETTI</text>
<text x="529.8" y="280.1">NOTE:</text>
<text x="553.2" y="286.5">-</text>
<text x="529.8" y="296.8">NOME FILE:</text>
<text x="537.7" y="302.7">BRIMNES_503-404-55.dwg</text>
<text x="18.7" y="311.5">F</text>
<text x="580" y="311.5">F</text>
<text x="529.7" y="314">VERS</text>
<text x="569.3" y="314">DATA</text>
<text x="529.8" y="359">A</text>
<text x="18.5" y="361.5">G</text>
<text x="529.8" y="363.6">TAVOLA NO.:</text>
<text x="566" y="363.6">2 DI</text>
<text x="573.1" y="363.6">16</text>
<text x="579.8" y="361.5">G</text>
<text x="529.8" y="406.1">DATA:</text>
<text x="539.8" y="406">2017/05/23</text>
<text x="554.8" y="406">SCALA:</text>
<text x="569.4" y="406">1:10</text>
<text x="18.6" y="411.5">H</text>
<text x="45.2" y="413.5">1</text>
<text x="101.7" y="413.5">2</text>
<text x="151.7" y="413.5">3</text>
<text x="201.7" y="413.5">4</text>
<text x="251.7" y="413.5">5</text>
<text x="301.7" y="413.5">6</text>
<text x="351.7" y="413.5">7</text>
<text x="401.7" y="413.5">8</text>
<text x="451.7" y="413.5">9</text>
<text x="501" y="413.5">10</text>
<text x="527.9" y="412.6">0</text>
<text x="529.7" y="409">REV:</text>
<text x="537.9" y="412.6">0.5m</text>
<text x="539.8" y="409">A</text>
<text x="552.9" y="412.6">1.25m</text>
<text x="554.8" y="409">FORMATO:</text>
<text x="571.2" y="409">A2</text>
<text x="571.3" y="412.6">2.5m</text>
</g>
<g font-size="1.4" fill="#959595">
<text x="217.1" y="53.4" transform="rotate(-90 217.1 53.4)">E</text>
<text x="251.3" y="53.5" transform="rotate(-90 251.3 53.5)">D</text>
<text x="254.2" y="61.4" transform="rotate(-90 254.2 61.4)">C</text>
<text x="205.4" y="70.2">B</text>
<text x="274.4" y="70.2">B</text>
<text x="205.4" y="97.3">A</text>
<text x="274.4" y="97.4">A</text>
<text x="254.2" y="108" transform="rotate(-90 254.2 108)">C</text>
<text x="217.1" y="116.7" transform="rotate(-90 217.1 116.7)">E</text>
<text x="251.3" y="116.8" transform="rotate(-90 251.3 116.8)">D</text>
</g>
<g font-size="1" fill="#959595">
<text x="218.5" y="54.2" transform="rotate(-90 218.5 54.2)">A711</text>
<text x="252.7" y="54.2" transform="rotate(-90 252.7 54.2)">A711</text>
<text x="255.5" y="62.1" transform="rotate(-90 255.5 62.1)">A711</text>
<text x="204.6" y="71.5">A711</text>
<text x="273.6" y="71.5">A711</text>
<text x="204.6" y="98.7">A711</text>
<text x="273.6" y="98.8">A711</text>
<text x="255.5" y="108.7" transform="rotate(-90 255.5 108.7)">A711</text>
<text x="218.5" y="117.5" transform="rotate(-90 218.5 117.5)">A711</text>
<text x="252.7" y="117.5" transform="rotate(-90 252.7 117.5)">A711</text>
</g>
</svg>
